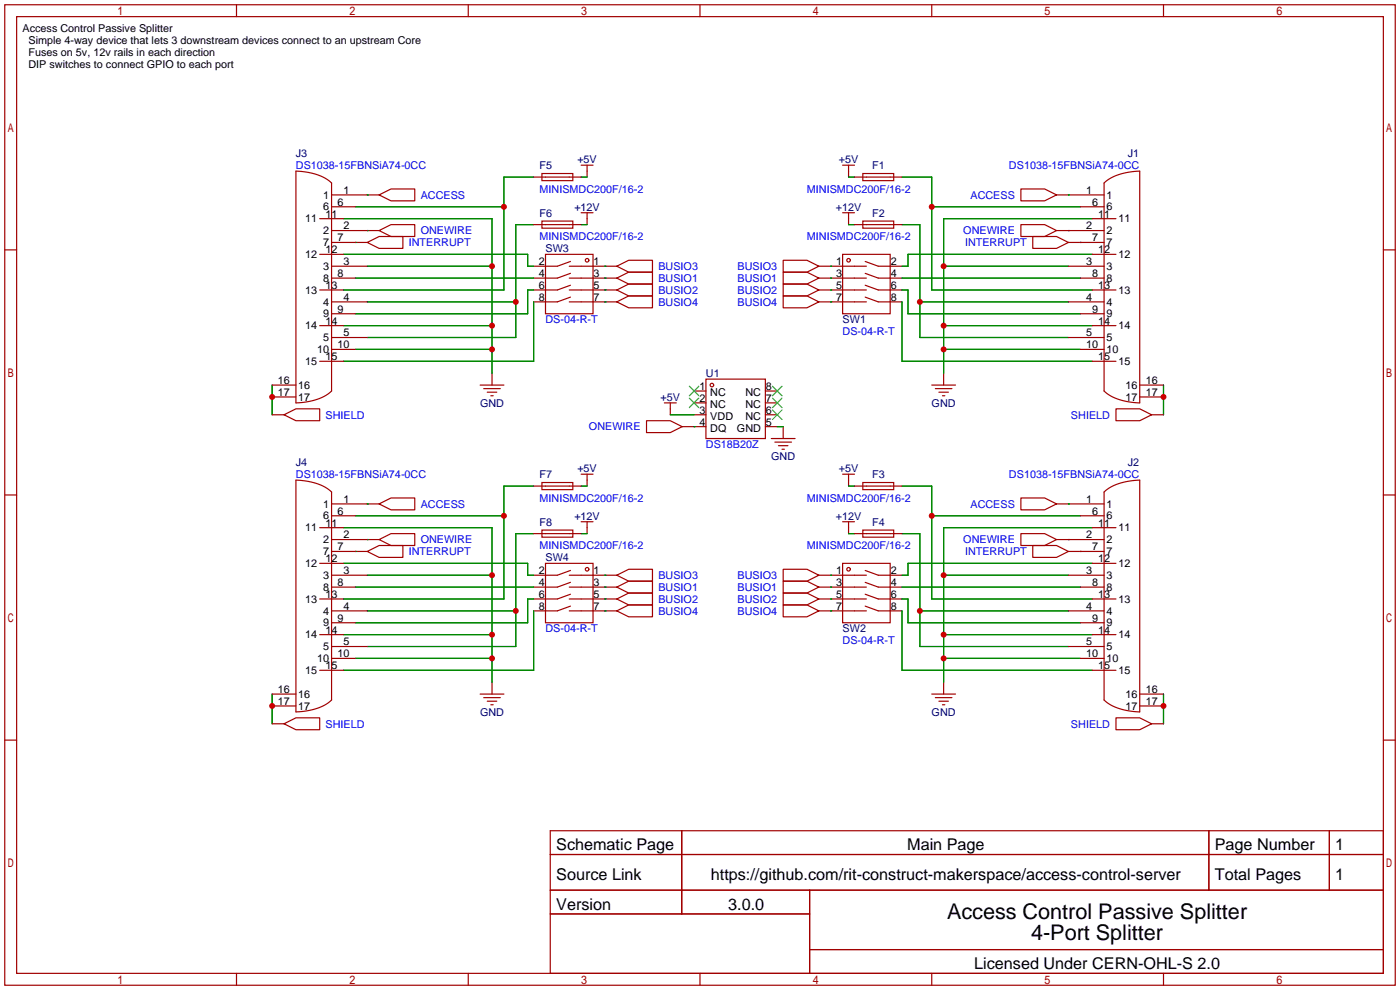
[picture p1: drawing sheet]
<svg xmlns="http://www.w3.org/2000/svg" width="299mm" height="212mm" viewBox="0 0 299 212" stroke-linecap="round" stroke-linejoin="round" font-family="sans-serif">
<g fill="none" stroke="#a10000" stroke-width=".25">
<path d="M1 1h297.2v209.6h-297.2zM3.6 3.6h292.1v204.4h-292.1zM50.5 1v2.6M100.1 1v2.6M149.6 1v2.6M199.1 1v2.6M248.7 1v2.6M63.2 36.6l2.3 .2 2.2 .5 1.8 .8 1.4 1v44.5l-1.4 1-1.8 .8-2.1 .5-2.3 .2zM114 37.8h10.2M115.8 37.1h6.6v1.5h-6.6zM124.2 35.3h2.5M125.5 35.3v2.5"/>
<path d="M180.1 35.3h2.5M181.4 35.3v2.5M182.6 37.8h10.2M184.4 37.1h6.6v1.5h-6.6zM236 39.1l1.3-1 1.8-.8 2.2-.5 2.3-.2v49.5l-2.3-.2-2.2-.5-1.8-.8-1.3-1zM1 53.4h2.6M68.3 46.7h5.1M68.3 54.4h5.1M70.9 56.9h7.6M70.9 59.4h5M70.9 49.3h10.1M70.9 51.8h7.6"/>
<path d="M70.9 41.7h10.1M70.9 44.2h5M78.5 51.8l2.5-1.3h5.1v2.6h-5.1zM81 49.3l2.6-1.3h5v2.5h-5zM81 41.7l2.6-1.3h5v2.5h-5zM114 48h10.2M115.8 47.2h6.6v1.6h-6.6zM116.6 54.4h10.1v12.7h-10.1zM121.7 56.9h10.1M121.7 59.4h10.1M121.9 55.9l-2.8 1h-5.1M121.9 58.4l-2.8 1h-5.1"/>
<path d="M124.2 45.5h2.5M125.5 45.5v2.5M131.8 59.4l2.6-1.2h5v2.5h-5zM131.8 56.9l2.6-1.3h5v2.6h-5zM167.4 58.2h5.1l2.5 1.2-2.5 1.3h-5.1zM167.4 55.6h5.1l2.5 1.3-2.5 1.3h-5.1zM175 56.9h10.2M175 59.4h10.2M180.1 54.4h10.1v12.7h-10.1zM180.1 45.5h2.5M181.4 45.5v2.5M182.6 48h10.2"/>
<path d="M184.4 47.2h6.6v1.6h-6.6zM184.9 55.9l2.8 1h5.1M184.9 58.4l2.8 1h5.1M218.2 48h5.1l2.5 1.3-2.5 1.2h-5.1zM218.2 40.4h5.1l2.5 1.3-2.5 1.2h-5.1zM220.7 50.5h5.1l2.5 1.3-2.5 1.3h-5.1zM225.8 49.3h10.2M225.8 41.7h10.2M228.3 56.9h7.7M228.3 51.8h7.7M230.9 59.4h5.1M230.9 44.2h5.1"/>
<path d="M233.4 46.7h5.1M233.4 54.4h5.1M295.7 53.4h2.5M68.3 62h5.1M68.3 69.6h5.1M68.3 77.2h5.1M70.9 64.5h7.6M70.9 72.1h7.6M70.9 67.1h5M70.9 74.7h5M105.2 79.8v2.5M121.7 64.5h10.1"/>
<path d="M121.7 62h10.1M121.9 63.5l-2.8 1h-5.1M121.9 61l-2.8 1h-5.1M131.8 62l2.6-1.3h5v2.5h-5zM131.8 64.5l2.6-1.3h5v2.6h-5zM167.4 60.7h5.1l2.5 1.3-2.5 1.2h-5.1zM167.4 63.2h5.1l2.5 1.3-2.5 1.3h-5.1zM175 64.5h10.2M175 62h10.2M184.9 63.5l2.8 1h5.1M184.9 61l2.8 1h5.1M201.7 79.8v2.5"/>
<path d="M228.3 64.5h7.7M228.3 72.1h7.7M230.9 67.1h5.1M230.9 74.7h5.1M233.4 62h5.1M233.4 69.6h5.1M233.4 77.2h5.1M58.2 82.3h5M58.2 84.8h5M58.2 88.6h2.5M60.7 88.6l2.5-1.2h5.1v2.5h-5.1zM102.6 82.3h5.1"/>
<path d="M103.4 83.1h3.5M104.1 83.8h2.1M104.9 84.6h.5M138.2 89.9h5.1l2.5 1.3-2.5 1.3h-5.1zM142 86.1h2.5M143.3 86.1v2.5M145.8 91.2h5.1M148.3 88.6h2.6M148.3 83.6h2.6M148.3 86.1h2.6M150.9 81h12.7v12.7h-12.7zM163.6 88.6h2.5"/>
<path d="M163.6 83.6h2.5M163.6 86.1h2.5M163.6 91.2h2.5M164.8 93.7h5.1M165.6 94.5h3.6M166.4 95.2h2M167.1 96h.5M167.4 91.2v2.5M199.1 82.3h5.1M199.9 83.1h3.6M200.7 83.8h2M201.4 84.6h.5"/>
<path d="M238.5 87.4h5.1l2.5 1.2-2.5 1.3h-5.1zM243.6 82.3h5.1M243.6 84.8h5.1M246.1 88.6h2.6M1 105.8h2.6M63.2 102.6l2.3 .2 2.2 .6 1.8 .7 1.4 1.1v44.4l-1.4 1-1.8 .8-2.1 .5-2.3 .2zM68.3 112.8h5.1M70.9 115.3h10.1M70.9 117.9h7.6M70.9 107.7h10.1M70.9 110.2h5M78.5 117.9l2.5-1.3h5.1v2.5h-5.1z"/>
<path d="M81 115.3l2.6-1.3h5v2.6h-5zM81 107.7l2.6-1.3h5v2.6h-5zM114 103.9h10.2M114 114h10.2M115.8 103.1h6.6v1.5h-6.6zM115.8 113.3h6.6v1.5h-6.6zM124.2 101.3h2.5M124.2 111.5h2.5M125.5 101.3v2.6M125.5 111.5v2.5M180.1 101.3h2.5M180.1 111.5h2.5"/>
<path d="M181.4 101.3v2.6M181.4 111.5v2.5M182.6 103.9h10.2M182.6 114h10.2M184.4 103.1h6.6v1.5h-6.6zM184.4 113.3h6.6v1.5h-6.6zM218.2 114h5.1l2.5 1.3-2.5 1.3h-5.1zM218.2 106.4h5.1l2.5 1.3-2.5 1.3h-5.1zM220.7 116.6h5.1l2.5 1.3-2.5 1.2h-5.1zM225.8 115.3h10.2M225.8 107.7h10.2M228.3 117.9h7.7"/>
<path d="M230.9 110.2h5.1M233.4 112.8h5.1M236 105.2l1.3-1.1 1.8-.7 2.2-.6 2.3-.2v49.5l-2.3-.2-2.2-.5-1.8-.8-1.3-1zM295.7 105.8h2.5M68.3 128h5.1M68.3 120.4h5.1M68.3 135.6h5.1M70.9 122.9h7.6M70.9 130.6h7.6M70.9 125.5h5M70.9 138.2h7.6M70.9 133.1h5"/>
<path d="M116.6 120.4h10.1v12.7h-10.1zM121.7 122.9h10.1M121.7 130.6h10.1M121.7 125.5h10.1M121.7 128h10.1M121.9 121.9l-2.8 1h-5.1M121.9 129.5l-2.8 1.1h-5.1M121.9 124.5l-2.8 1h-5.1M121.9 127l-2.8 1h-5.1M131.8 125.5l2.6-1.3h5v2.5h-5zM131.8 128l2.6-1.3h5v2.6h-5zM131.8 122.9l2.6-1.2h5v2.5h-5z"/>
<path d="M131.8 130.6l2.6-1.3h5v2.5h-5zM167.4 124.2h5.1l2.5 1.3-2.5 1.2h-5.1zM167.4 126.7h5.1l2.5 1.3-2.5 1.3h-5.1zM167.4 121.7h5.1l2.5 1.2-2.5 1.3h-5.1zM167.4 129.3h5.1l2.5 1.3-2.5 1.2h-5.1zM175 122.9h10.2M175 130.6h10.2M175 125.5h10.2M175 128h10.2M180.1 120.4h10.1v12.7h-10.1zM184.9 121.9l2.8 1h5.1M184.9 129.5l2.8 1.1h5.1"/>
<path d="M184.9 124.5l2.8 1h5.1M184.9 127l2.8 1h5.1M228.3 122.9h7.7M228.3 130.6h7.7M228.3 138.2h7.7M230.9 125.5h5.1M230.9 133.1h5.1M233.4 128h5.1M233.4 120.4h5.1M233.4 135.6h5.1M1 158.2h2.6M58.2 148.3h5"/>
<path d="M58.2 150.9h5M58.2 154.7h2.5M60.7 154.7l2.5-1.3h5.1v2.6h-5.1zM68.3 143.3h5.1M70.9 140.7h5M102.6 148.3h5.1M103.4 149.1h3.5M104.1 149.9h2.1M104.9 150.6h.5M105.2 145.8v2.5M199.1 148.3h5.1M199.9 149.1h3.6"/>
<path d="M200.7 149.9h2M201.4 150.6h.5M201.7 145.8v2.5M230.9 140.7h5.1M233.4 143.3h5.1M238.5 153.4h5.1l2.5 1.3-2.5 1.3h-5.1zM243.6 148.3h5.1M243.6 150.9h5.1M246.1 154.7h2.6M295.7 158.2h2.5M117.6 177.5h178.1v30.5h-178.1zM145.7 177.5v17.8"/>
<path d="M258.4 177.5v12.7M284.1 177.5v12.7M117.6 182.6h178.1M117.6 190.2h178.1M117.6 195.3h55.4M173 190.2v17.8M50.5 208v2.6M100.1 208v2.6M149.6 208v2.6M173 202.9h122.7M199.1 208v2.6M248.7 208v2.6"/>
<circle cx="125.5" cy="55.6" r=".38"/>
<circle cx="181.4" cy="55.6" r=".38"/>
<circle cx="152.1" cy="82.3" r=".38"/>
<circle cx="125.5" cy="121.7" r=".38"/>
<circle cx="181.4" cy="121.7" r=".38"/>
</g>
<g fill="none" stroke="#008700" stroke-width=".25">
<path d="M114 37.8h-6.3v24.2h-34.3M124.2 37.8h1.3M181.4 37.8h1.2M192.8 37.8h6.3v24.2h34.3M73.4 54.4h39.4v2.5h1.2M73.4 46.7h31.8v33.1M75.9 51.8h.1M75.9 44.2h31.8M75.9 59.4h38.1M78.5 49.3h.1M78.5 41.7h.1M78.5 56.9h26.7"/>
<path d="M114 48h-3.8v24.1h-31.7M124.2 48h1.3M129.3 56.9h.1M129.3 59.4h.1M177.5 56.9h.1M177.5 59.4h.1M181.4 48h1.2M192.8 48h3.8v24.1h31.7M192.8 59.4h38.1M199.1 44.2h31.8M201.7 56.9h26.6M228.3 49.3h.1"/>
<path d="M228.3 41.7h.1M230.9 51.8h.1M233.4 46.7h-31.7v33.1M233.4 54.4h-39.3v2.5h-1.3M73.4 69.6h31.8M75.9 74.7h29.3M78.5 64.5h31.7M114 62h-1.2v5.1h-36.9M114 64.5v12.7h-40.6M129.3 62h.1M129.3 64.5h.1M177.5 62h.1"/>
<path d="M177.5 64.5h.1M192.8 62h1.3v5.1h36.8M192.8 64.5v12.7h40.6M196.6 64.5h31.7M201.7 74.7h29.2M201.7 69.6h31.7M58.2 82.3v6.3M143.3 88.6h5M148.3 91.2h.1M166.1 91.2h1.3M248.7 82.3v6.3M73.4 112.8h31.8v33"/>
<path d="M75.9 117.9h.1M75.9 110.2h31.8M78.5 115.3h.1M78.5 107.7h.1M114 114h-3.8v24.2h-31.7M114 103.9h-6.3v24.1h-34.3M124.2 114h1.3M124.2 103.9h1.3M181.4 114h1.2M181.4 103.9h1.2M192.8 114h3.8v24.2h31.7M192.8 103.9h6.3v24.1h34.3"/>
<path d="M199.1 110.2h31.8M228.3 115.3h.1M228.3 107.7h.1M230.9 117.9h.1M233.4 112.8h-31.7v33M73.4 135.6h31.8M73.4 120.4h39.4v2.5h1.2M75.9 125.5h38.1M78.5 122.9h26.7M78.5 130.6h31.7M114 128h-1.2v5.1h-36.9M114 130.6v12.7h-40.6"/>
<path d="M129.3 122.9h.1M129.3 125.5h.1M129.3 128h.1M129.3 130.6h.1M177.5 122.9h.1M177.5 125.5h.1M177.5 128h.1M177.5 130.6h.1M192.8 128h1.3v5.1h36.8M192.8 130.6v12.7h40.6M192.8 125.5h38.1M196.6 130.6h31.7"/>
<path d="M201.7 135.6h31.7M201.7 122.9h26.6M233.4 120.4h-39.3v2.5h-1.3M58.2 148.3v6.4M75.9 140.7h29.3M201.7 140.7h29.2M248.7 148.3v6.4"/>
</g>
<path d="M147.3 82.5l2.1 2.1M147.3 85.1l2.1 2M149.4 82.5l-2.1 2.1M149.4 85.1l-2.1 2M165.1 87.6l2 2.1M165.1 85.1l2 2M165.1 82.5l2 2.1M167.1 87.6l-2 2.1M167.1 85.1l-2 2M167.1 82.5l-2 2.1" fill="none" stroke="#3c3" stroke-width=".25"/>
<g fill="#c00">
<circle cx="248.7" cy="84.8" r=".63"/>
<circle cx="201.7" cy="74.7" r=".63"/>
<circle cx="201.7" cy="69.6" r=".63"/>
<circle cx="201.7" cy="56.9" r=".63"/>
<circle cx="196.6" cy="64.5" r=".63"/>
<circle cx="199.1" cy="44.2" r=".63"/>
<circle cx="248.7" cy="150.9" r=".63"/>
<circle cx="201.7" cy="140.7" r=".63"/>
<circle cx="201.7" cy="135.6" r=".63"/>
<circle cx="201.7" cy="122.9" r=".63"/>
<circle cx="196.6" cy="130.6" r=".63"/>
<circle cx="199.1" cy="110.2" r=".63"/>
<circle cx="58.2" cy="84.8" r=".63"/>
<circle cx="105.2" cy="74.7" r=".63"/>
<circle cx="105.2" cy="69.6" r=".63"/>
<circle cx="105.2" cy="56.9" r=".63"/>
<circle cx="110.2" cy="64.5" r=".63"/>
<circle cx="107.7" cy="44.2" r=".63"/>
<circle cx="58.2" cy="150.9" r=".63"/>
<circle cx="105.2" cy="140.7" r=".63"/>
<circle cx="105.2" cy="135.6" r=".63"/>
<circle cx="105.2" cy="122.9" r=".63"/>
<circle cx="110.2" cy="130.6" r=".63"/>
<circle cx="107.7" cy="110.2" r=".63"/>
</g>
<g font-size="4.6">
<text x="202.4" y="196.3">Access Control Passive Splitter</text>
<text x="220.4" y="200.9">4-Port Splitter</text>
</g>
<g font-size="3.5">
<text x="118.9" y="181.8">Schematic Page</text>
<text x="193.9" y="181.8">Main Page</text>
<text x="259.6" y="181.8">Page Number</text>
<text x="285.4" y="181.8">1</text>
<text x="118.9" y="188.1">Source Link</text>
<text x="151.9" y="188.1">https://github.com/rit-construct-makerspace/access-control-server</text>
<text x="259.6" y="188.1">Total Pages</text>
<text x="285.4" y="188.1">1</text>
<text x="118.9" y="194.5">Version</text>
<text x="155.6" y="194.5">3.0.0</text>
<text x="208.2" y="207.2">Licensed Under CERN-OHL-S 2.0</text>
</g>
<g font-size="2.3">
<text x="4.8" y="6.9">Access Control Passive Splitter</text>
<text x="6.1" y="9.4">Simple 4-way device that lets 3 downstream devices connect to an upstream Core</text>
<text x="6.1" y="12">Fuses on 5v, 12v rails in each direction</text>
<text x="6.1" y="14.5">DIP switches to connect GPIO to each port</text>
<text x="73.4" y="41.4">1</text>
<text x="232.1" y="41.4">1</text>
<text x="65.2" y="47.5">11</text>
<text x="69.1" y="42.4">1</text>
<text x="69.1" y="45">6</text>
<text x="69.6" y="46.5">11</text>
<text x="72.1" y="44">6</text>
<text x="233.4" y="44">6</text>
<text x="234.7" y="46.5">11</text>
<text x="236.5" y="42.4">1</text>
<text x="236.5" y="45">6</text>
<text x="239" y="47.5">11</text>
<text x="69.1" y="50.1">2</text>
<text x="69.1" y="52.6">7</text>
<text x="72.1" y="51.6">7</text>
<text x="73.4" y="49">2</text>
<text x="232.1" y="49">2</text>
<text x="233.4" y="51.6">7</text>
<text x="236.5" y="50.1">2</text>
<text x="236.5" y="52.6">7</text>
<text x="65.2" y="55.1">12</text>
<text x="69.1" y="57.7">3</text>
<text x="69.6" y="54.1">12</text>
<text x="72.1" y="59.2">8</text>
<text x="73.4" y="56.7">3</text>
<text x="115.2" y="59.2">4</text>
<text x="115.2" y="56.7">2</text>
<text x="126.9" y="56.7">1</text>
<text x="126.9" y="59.2">3</text>
<text x="178.7" y="56.7">1</text>
<text x="178.7" y="59.2">3</text>
<text x="190.4" y="59.2">4</text>
<text x="190.4" y="56.7">2</text>
<text x="232.1" y="56.7">3</text>
<text x="233.4" y="59.2">8</text>
<text x="234.7" y="54.1">12</text>
<text x="236.5" y="57.7">3</text>
<text x="239" y="55.1">12</text>
<text x="65.2" y="62.8">13</text>
<text x="69.1" y="65.3">4</text>
<text x="69.1" y="60.2">8</text>
<text x="69.6" y="61.7">13</text>
<text x="73.4" y="64.3">4</text>
<text x="115.2" y="64.3">8</text>
<text x="115.2" y="61.7">6</text>
<text x="126.9" y="61.7">5</text>
<text x="126.9" y="64.3">7</text>
<text x="178.7" y="61.7">5</text>
<text x="178.7" y="64.3">7</text>
<text x="190.4" y="64.3">8</text>
<text x="190.4" y="61.7">6</text>
<text x="232.1" y="64.3">4</text>
<text x="234.7" y="61.7">13</text>
<text x="236.5" y="65.3">4</text>
<text x="236.5" y="60.2">8</text>
<text x="239" y="62.8">13</text>
<text x="65.2" y="70.4">14</text>
<text x="69.1" y="67.8">9</text>
<text x="69.6" y="69.4">14</text>
<text x="72.1" y="66.8">9</text>
<text x="73.4" y="71.9">5</text>
<text x="232.1" y="71.9">5</text>
<text x="233.4" y="66.8">9</text>
<text x="234.7" y="69.4">14</text>
<text x="236.5" y="67.8">9</text>
<text x="239" y="70.4">14</text>
<text x="67.8" y="75.5">10</text>
<text x="69.1" y="72.9">5</text>
<text x="69.6" y="77">15</text>
<text x="72.1" y="74.4">10</text>
<text x="232.1" y="74.4">10</text>
<text x="234.7" y="77">15</text>
<text x="236.5" y="72.9">5</text>
<text x="236.5" y="75.5">10</text>
<text x="59.4" y="82.1">16</text>
<text x="63.8" y="83.1">16</text>
<text x="65.2" y="78">15</text>
<text x="149.5" y="83.3">1</text>
<text x="163.7" y="83.3">8</text>
<text x="239" y="78">15</text>
<text x="240.5" y="83.1">16</text>
<text x="244.9" y="82.1">16</text>
<text x="59.4" y="84.6">17</text>
<text x="63.8" y="85.6">17</text>
<text x="149.5" y="85.9">2</text>
<text x="149.5" y="88.4">3</text>
<text x="151.8" y="84.6">NC</text>
<text x="151.8" y="87.1">NC</text>
<text x="151.8" y="89.7">VDD</text>
<text x="159.3" y="89.7">NC</text>
<text x="159.3" y="87.1">NC</text>
<text x="159.3" y="84.6">NC</text>
<text x="163.7" y="88.4">6</text>
<text x="163.7" y="85.9">7</text>
<text x="240.5" y="85.6">17</text>
<text x="244.9" y="84.6">17</text>
<text x="149.5" y="91">4</text>
<text x="151.8" y="92.2">DQ</text>
<text x="157.5" y="92.2">GND</text>
<text x="163.7" y="91">5</text>
<text x="73.4" y="107.5">1</text>
<text x="232.1" y="107.5">1</text>
<text x="65.2" y="113.6">11</text>
<text x="69.1" y="108.5">1</text>
<text x="69.1" y="111">6</text>
<text x="69.6" y="112.5">11</text>
<text x="72.1" y="110">6</text>
<text x="233.4" y="110">6</text>
<text x="234.7" y="112.5">11</text>
<text x="236.5" y="108.5">1</text>
<text x="236.5" y="111">6</text>
<text x="239" y="113.6">11</text>
<text x="69.1" y="116.1">2</text>
<text x="69.1" y="118.6">7</text>
<text x="72.1" y="117.6">7</text>
<text x="73.4" y="115.1">2</text>
<text x="232.1" y="115.1">2</text>
<text x="233.4" y="117.6">7</text>
<text x="236.5" y="116.1">2</text>
<text x="236.5" y="118.6">7</text>
<text x="65.2" y="121.2">12</text>
<text x="69.1" y="123.7">3</text>
<text x="69.6" y="120.2">12</text>
<text x="72.1" y="125.2">8</text>
<text x="73.4" y="122.7">3</text>
<text x="115.2" y="125.2">4</text>
<text x="115.2" y="122.7">2</text>
<text x="126.9" y="122.7">1</text>
<text x="126.9" y="125.2">3</text>
<text x="178.7" y="122.7">1</text>
<text x="178.7" y="125.2">3</text>
<text x="190.4" y="125.2">4</text>
<text x="190.4" y="122.7">2</text>
<text x="232.1" y="122.7">3</text>
<text x="233.4" y="125.2">8</text>
<text x="234.7" y="120.2">12</text>
<text x="236.5" y="123.7">3</text>
<text x="239" y="121.2">12</text>
<text x="65.2" y="128.8">13</text>
<text x="69.1" y="131.3">4</text>
<text x="69.1" y="126.3">8</text>
<text x="69.6" y="127.8">13</text>
<text x="73.4" y="130.3">4</text>
<text x="115.2" y="130.3">8</text>
<text x="115.2" y="127.8">6</text>
<text x="126.9" y="127.8">5</text>
<text x="126.9" y="130.3">7</text>
<text x="178.7" y="127.8">5</text>
<text x="178.7" y="130.3">7</text>
<text x="190.4" y="130.3">8</text>
<text x="190.4" y="127.8">6</text>
<text x="232.1" y="130.3">4</text>
<text x="234.7" y="127.8">13</text>
<text x="236.5" y="131.3">4</text>
<text x="236.5" y="126.3">8</text>
<text x="239" y="128.8">13</text>
<text x="65.2" y="136.4">14</text>
<text x="69.1" y="133.9">9</text>
<text x="69.6" y="135.4">14</text>
<text x="72.1" y="132.9">9</text>
<text x="73.4" y="137.9">5</text>
<text x="232.1" y="137.9">5</text>
<text x="233.4" y="132.9">9</text>
<text x="234.7" y="135.4">14</text>
<text x="236.5" y="133.9">9</text>
<text x="239" y="136.4">14</text>
<text x="67.8" y="141.5">10</text>
<text x="69.1" y="139">5</text>
<text x="69.6" y="143">15</text>
<text x="72.1" y="140.5">10</text>
<text x="232.1" y="140.5">10</text>
<text x="234.7" y="143">15</text>
<text x="236.5" y="139">5</text>
<text x="236.5" y="141.5">10</text>
<text x="59.4" y="148.1">16</text>
<text x="63.8" y="149.1">16</text>
<text x="65.2" y="144">15</text>
<text x="239" y="144">15</text>
<text x="240.5" y="149.1">16</text>
<text x="244.9" y="148.1">16</text>
<text x="59.4" y="150.6">17</text>
<text x="63.8" y="151.7">17</text>
<text x="240.5" y="151.7">17</text>
<text x="244.9" y="150.6">17</text>
</g>
<g font-size="2.3" fill="#000080">
<text x="63.2" y="33.6">J3</text>
<text x="123.4" y="34.8">+5V</text>
<text x="179.3" y="34.8">+5V</text>
<text x="241" y="33.6">J1</text>
<text x="115.3" y="36.1">F5</text>
<text x="186.4" y="36.1">F1</text>
<text x="115.3" y="46.3">F6</text>
<text x="122.7" y="45">+12V</text>
<text x="178.6" y="45">+12V</text>
<text x="186.4" y="46.3">F2</text>
<text x="116.6" y="53.9">SW3</text>
<text x="180.1" y="69.1">SW1</text>
<text x="150.9" y="80.6">U1</text>
<text x="102.6" y="86.9">GND</text>
<text x="141.2" y="85.6">+5V</text>
<text x="199.1" y="86.9">GND</text>
<text x="63.2" y="99.6">J4</text>
<text x="123.4" y="100.9">+5V</text>
<text x="164.8" y="98.3">GND</text>
<text x="179.3" y="100.9">+5V</text>
<text x="241" y="99.6">J2</text>
<text x="115.3" y="102.2">F7</text>
<text x="186.4" y="102.2">F3</text>
<text x="115.3" y="112.3">F8</text>
<text x="122.7" y="111">+12V</text>
<text x="178.6" y="111">+12V</text>
<text x="186.4" y="112.3">F4</text>
<text x="116.6" y="119.9">SW4</text>
<text x="180.1" y="135.2">SW2</text>
<text x="102.6" y="153">GND</text>
<text x="199.1" y="153">GND</text>
</g>
<g font-size="2.3" fill="#00f">
<text x="63.2" y="36.1">DS1038-15FBNSiA74-0CC</text>
<text x="115.3" y="41.2">MINISMDC200F/16-2</text>
<text x="172.5" y="41.2">MINISMDC200F/16-2</text>
<text x="215.6" y="36.1">DS1038-15FBNSiA74-0CC</text>
<text x="89.9" y="42.5">ACCESS</text>
<text x="207.4" y="42.5">ACCESS</text>
<text x="87.4" y="52.6">INTERRUPT</text>
<text x="89.9" y="50.1">ONEWIRE</text>
<text x="115.3" y="51.4">MINISMDC200F/16-2</text>
<text x="172.5" y="51.4">MINISMDC200F/16-2</text>
<text x="205.9" y="50.1">ONEWIRE</text>
<text x="206.2" y="52.6">INTERRUPT</text>
<text x="140.7" y="57.7">BUSIO3</text>
<text x="157.6" y="57.7">BUSIO3</text>
<text x="140.7" y="60.2">BUSIO1</text>
<text x="140.7" y="62.8">BUSIO2</text>
<text x="140.7" y="65.3">BUSIO4</text>
<text x="157.6" y="60.2">BUSIO1</text>
<text x="157.6" y="62.8">BUSIO2</text>
<text x="157.6" y="65.3">BUSIO4</text>
<text x="116.6" y="69.1">DS-04-R-T</text>
<text x="180.1" y="71.7">DS-04-R-T</text>
<text x="69.6" y="89.5">SHIELD</text>
<text x="228.9" y="89.5">SHIELD</text>
<text x="125.9" y="92">ONEWIRE</text>
<text x="150.9" y="95.8">DS18B20Z</text>
<text x="63.2" y="102.2">DS1038-15FBNSiA74-0CC</text>
<text x="115.3" y="107.2">MINISMDC200F/16-2</text>
<text x="172.5" y="107.2">MINISMDC200F/16-2</text>
<text x="215.6" y="102.2">DS1038-15FBNSiA74-0CC</text>
<text x="89.9" y="108.5">ACCESS</text>
<text x="207.4" y="108.5">ACCESS</text>
<text x="87.4" y="118.7">INTERRUPT</text>
<text x="89.9" y="116.1">ONEWIRE</text>
<text x="115.3" y="117.4">MINISMDC200F/16-2</text>
<text x="172.5" y="117.4">MINISMDC200F/16-2</text>
<text x="205.9" y="116.1">ONEWIRE</text>
<text x="206.2" y="118.7">INTERRUPT</text>
<text x="140.7" y="123.7">BUSIO3</text>
<text x="157.6" y="123.7">BUSIO3</text>
<text x="140.7" y="126.3">BUSIO1</text>
<text x="140.7" y="128.8">BUSIO2</text>
<text x="140.7" y="131.4">BUSIO4</text>
<text x="157.6" y="126.3">BUSIO1</text>
<text x="157.6" y="128.8">BUSIO2</text>
<text x="157.6" y="131.4">BUSIO4</text>
<text x="116.6" y="135.2">DS-04-R-T</text>
<text x="180.1" y="137.7">DS-04-R-T</text>
<text x="69.6" y="155.5">SHIELD</text>
<text x="228.9" y="155.5">SHIELD</text>
</g>
</svg>
